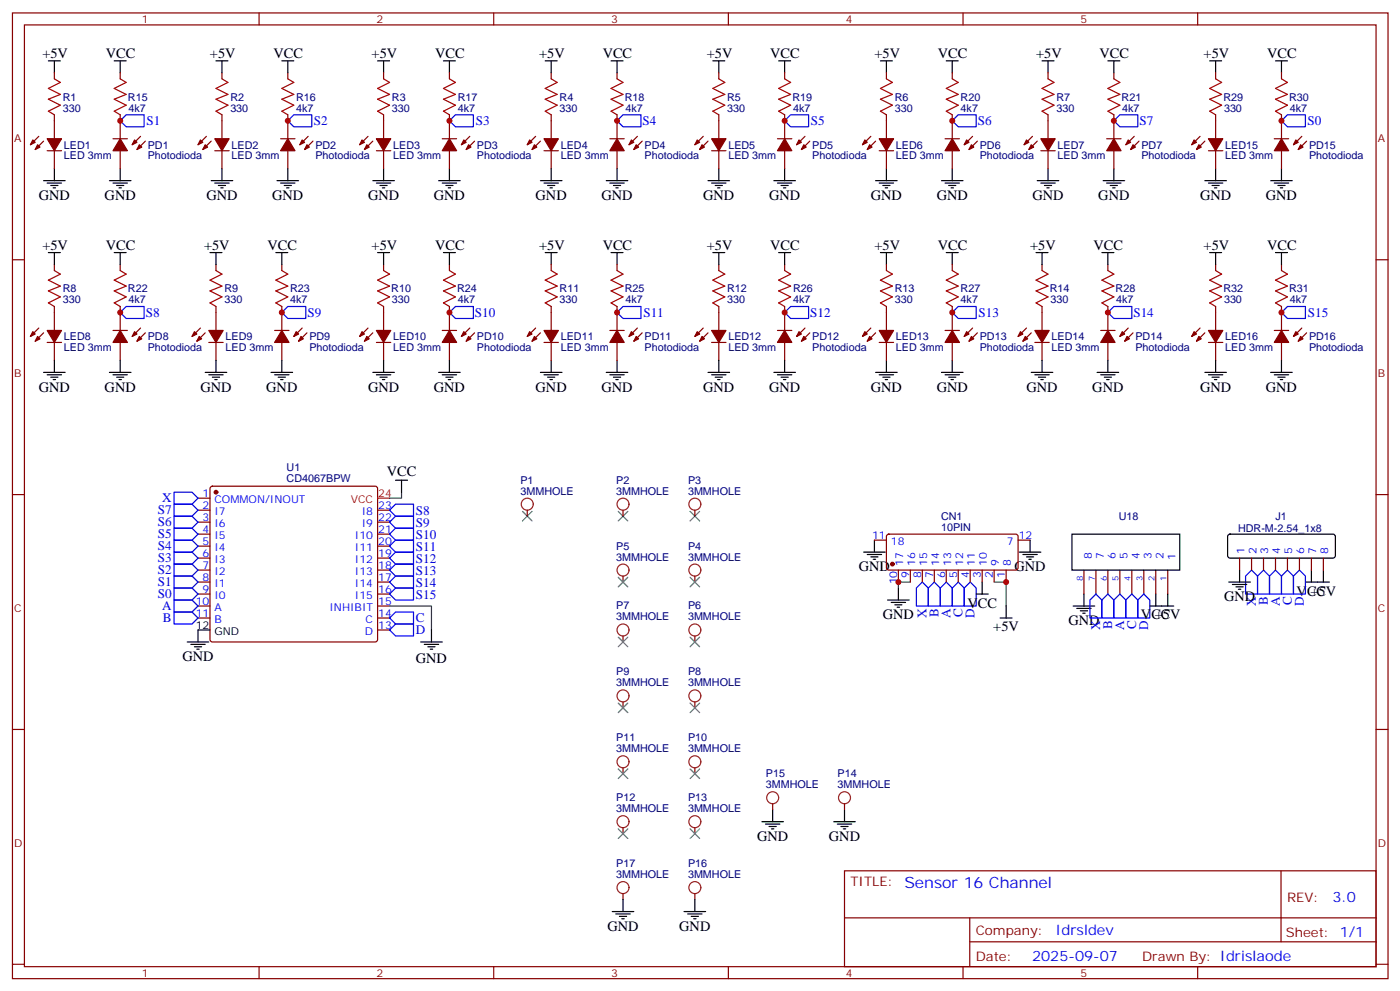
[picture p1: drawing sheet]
<svg xmlns="http://www.w3.org/2000/svg" width="413mm" height="292mm" viewBox="0 0 413 292" stroke-linecap="round" stroke-linejoin="round" font-family="sans-serif">
<g fill="none" stroke="#000" stroke-width=".35">
<path d="M14.3 17.9h3.5M16 17.9v3.5M33.7 17.9h3.5M35.4 17.9v3.5M63.6 17.9h3.6M65.4 17.9v3.5M83 17.9h3.6M84.8 17.9v3.5M111.3 17.9h3.5M113 17.9v3.5M130.7 17.9h3.5M132.4 17.9v3.5"/>
<path d="M160.7 17.9h3.5M162.4 17.9v3.5M180.1 17.9h3.5M181.8 17.9v3.5M210 17.9h3.6M211.8 17.9v3.5M229.4 17.9h3.6M231.2 17.9v3.5M259.4 17.9h3.6M261.2 17.9v3.5M278.8 17.9h3.6M280.6 17.9v3.5"/>
<path d="M307.1 17.9h3.5M308.8 17.9v3.5M326.5 17.9h3.5M328.2 17.9v3.5M356.4 17.9h3.6M358.2 17.9v3.5M375.8 17.9h3.6M377.6 17.9v3.5M12.8 53.2h6.4M13.9 53.9h4.2M15 54.6h2.1M15.7 55.3h.7"/>
<path d="M16 49.7v3.5M32.2 53.2h6.4M33.3 53.9h4.2M34.4 54.6h2.1M35.1 55.3h.7M35.4 49.7v3.5M62.2 53.2h6.4M63.3 53.9h4.2M64.3 54.6h2.2M65.1 55.3h.7M65.4 49.7v3.5M81.6 53.2h6.4"/>
<path d="M82.7 53.9h4.2M83.7 54.6h2.2M84.5 55.3h.7M84.8 49.7v3.5M109.9 53.2h6.3M110.9 53.9h4.2M112 54.6h2.1M112.7 55.3h.7M113 49.7v3.5M129.3 53.2h6.3M130.3 53.9h4.2M131.4 54.6h2.1"/>
<path d="M132.1 55.3h.7M132.4 49.7v3.5M159.2 53.2h6.4M160.3 53.9h4.2M161.4 54.6h2.1M162.1 55.3h.7M162.4 49.7v3.5M178.6 53.2h6.4M179.7 53.9h4.2M180.8 54.6h2.1M181.5 55.3h.7M181.8 49.7v3.5"/>
<path d="M208.6 53.2h6.4M209.7 53.9h4.2M210.7 54.6h2.2M211.5 55.3h.7M211.8 49.7v3.5M228 53.2h6.4M229.1 53.9h4.2M230.2 54.6h2.1M230.9 55.3h.7M231.2 49.7v3.5M258 53.2h6.4M259.1 53.9h4.2"/>
<path d="M260.1 54.6h2.2M260.8 55.3h.7M261.2 49.7v3.5M277.4 53.2h6.4M278.5 53.9h4.2M279.5 54.6h2.2M280.2 55.3h.8M280.6 49.7v3.5M305.6 53.2h6.4M306.7 53.9h4.2M307.8 54.6h2.1M308.5 55.3h.7"/>
<path d="M308.8 49.7v3.5M325 53.2h6.4M326.1 53.9h4.2M327.2 54.6h2.1M327.9 55.3h.7M328.2 49.7v3.5M355 53.2h6.4M356.1 53.9h4.2M357.2 54.6h2.1M357.9 55.3h.7M358.2 49.7v3.5M374.4 53.2h6.4"/>
<path d="M375.5 53.9h4.2M376.6 54.6h2.1M377.3 55.3h.7M377.6 49.7v3.5M14.3 74.4h3.5M16 74.4v3.5M33.7 74.4h3.5M35.4 74.4v3.5M61.9 74.4h3.5M63.6 74.4v3.5M81.3 74.4h3.5M83 74.4v3.5"/>
<path d="M111.3 74.4h3.5M113 74.4v3.5M130.7 74.4h3.5M132.4 74.4v3.5M160.7 74.4h3.5M162.4 74.4v3.5M180.1 74.4h3.5M181.8 74.4v3.5M210 74.4h3.6M211.8 74.4v3.5M229.4 74.4h3.6M231.2 74.4v3.5"/>
<path d="M259.4 74.4h3.6M261.2 74.4v3.5M278.8 74.4h3.6M280.6 74.4v3.5M305.3 74.4h3.5M307.1 74.4v3.5M324.7 74.4h3.5M326.5 74.4v3.5M356.4 74.4h3.6M358.2 74.4v3.5M375.8 74.4h3.6M377.6 74.4v3.5"/>
<path d="M12.8 109.6h6.4M13.9 110.3h4.2M15 111.1h2.1M15.7 111.8h.7M16 106.1v3.5M32.2 109.6h6.4M33.3 110.3h4.2M34.4 111.1h2.1M35.1 111.8h.7M35.4 106.1v3.5M60.5 109.6h6.3M61.5 110.3h4.3"/>
<path d="M62.6 111.1h2.1M63.3 111.8h.7M63.6 106.1v3.5M79.9 109.6h6.3M80.9 110.3h4.3M82 111.1h2.1M82.7 111.8h.7M83 106.1v3.5M109.9 109.6h6.3M110.9 110.3h4.2M112 111.1h2.1M112.7 111.8h.7"/>
<path d="M113 106.1v3.5M129.3 109.6h6.3M130.3 110.3h4.2M131.4 111.1h2.1M132.1 111.8h.7M132.4 106.1v3.5M159.2 109.6h6.4M160.3 110.3h4.2M161.4 111.1h2.1M162.1 111.8h.7M162.4 106.1v3.5M178.6 109.6h6.4"/>
<path d="M179.7 110.3h4.2M180.8 111.1h2.1M181.5 111.8h.7M181.8 106.1v3.5M208.6 109.6h6.4M209.7 110.3h4.2M210.7 111.1h2.2M211.5 111.8h.7M211.8 106.1v3.5M228 109.6h6.4M229.1 110.3h4.2M230.2 111.1h2.1"/>
<path d="M230.9 111.8h.7M231.2 106.1v3.5M258 109.6h6.4M259.1 110.3h4.2M260.1 111.1h2.2M260.8 111.8h.7M261.2 106.1v3.5M277.4 109.6h6.4M278.5 110.3h4.2M279.5 111.1h2.2M280.2 111.8h.8M280.6 106.1v3.5"/>
<path d="M303.9 109.6h6.3M304.9 110.3h4.3M306 111.1h2.1M306.7 111.8h.7M307.1 106.1v3.5M323.3 109.6h6.3M324.3 110.3h4.3M325.4 111.1h2.1M326.1 111.8h.7M326.5 106.1v3.5M355 109.6h6.4M356.1 110.3h4.2"/>
<path d="M357.2 111.1h2.1M357.9 111.8h.7M358.2 106.1v3.5M374.4 109.6h6.4M375.5 110.3h4.2M376.6 111.1h2.1M377.3 111.8h.7M377.6 106.1v3.5M116.6 141.4h3.5M118.3 141.4v3.5M257.7 159v3.6M303.5 159v3.6"/>
<path d="M315.9 157.3h31.7v10.6h-31.7zM362 157.5l.4-.2h30.4l.5 .2 .2 .5v5.6l-.2 .5-.5 .2h-30.4l-.5-.2-.2-.5v-5.6zM254.5 162.6h6.3M255.6 163.3h4.2M256.6 164h2.1M257.3 164.7h.7M261.5 176.7h6.4M262.6 177.4h4.2M263.7 178.1h2.1M264.4 178.8h.7M264.7 173.1v3.6M287.7 174.9h3.5"/>
<path d="M289.4 171.4v3.5M296.5 178.4v3.6M300.4 162.6h6.3M301.4 163.3h4.2M302.5 164h2.1M303.2 164.7h.7M316.2 178.4h6.4M317.3 179.1h4.2M318.3 179.8h2.2M319.4 174.9v3.5M338.8 178.4h7.1M340.6 174.9v3.5"/>
<path d="M344.1 174.9v3.5M362.1 171.4h6.3M363.1 172.1h4.3M364.2 172.8h2.1M364.9 173.5h.7M365.3 167.9v3.5M384.7 171.4h7M386.4 167.9v3.5M390 167.9v3.5M55.2 189h6.3M56.2 189.7h4.3M57.3 190.4h2.1"/>
<path d="M58 191.1h.7M61.9 185.5h-3.6v3.5M124 189h6.3M125 189.7h4.3M126.1 190.4h2.1M126.8 191.1h.7M127.1 185.5v3.5M294.7 182h3.5M319.1 180.6h.7M227.7 238.4v3.5M248.8 238.4v3.5M224.5 241.9h6.4"/>
<path d="M225.6 242.6h4.2M226.6 243.3h2.1M227.3 244.1h.7M245.7 241.9h6.3M246.7 242.6h4.3M247.8 243.3h2.1M248.5 244.1h.7M180.4 268.4h6.4M181.5 269.1h4.2M182.5 269.8h2.1M183.2 270.5h.7M183.6 264.9v3.5"/>
<path d="M201.6 268.4h6.3M202.6 269.1h4.3M203.7 269.8h2.1M204.4 270.5h.7M204.8 264.9v3.5"/>
</g>
<g fill="none" stroke="#00f" stroke-width=".35">
<path d="M37.2 33.8h5.3v3.5h-5.3l-1.8-1.7zM86.6 33.8h5.3v3.5h-5.3l-1.8-1.7zM134.2 33.8h5.3v3.5h-5.3l-1.8-1.7zM183.6 33.8h5.3v3.5h-5.3l-1.8-1.7zM231.2 35.6l1.8-1.8h5.3v3.5h-5.3zM282.4 33.8h5.3v3.5h-5.3l-1.8-1.7zM330 33.8h5.3v3.5h-5.3l-1.8-1.7zM377.6 35.6l1.8-1.8h5.3v3.5h-5.3zM35.4 92l1.8-1.8h5.3v3.6h-5.3zM83 92l1.8-1.8h5.3v3.6h-5.3zM132.4 92l1.8-1.8h5.3v3.6h-5.3zM181.8 92l1.8-1.8h5.3v3.6h-5.3z"/>
<path d="M231.2 92l1.8-1.8h5.3v3.6h-5.3zM282.4 90.2h5.3v3.6h-5.3l-1.8-1.8zM326.5 92l1.7-1.8h5.3v3.6h-5.3zM377.6 92l1.8-1.8h5.3v3.6h-5.3zM51.3 144.9h5.3l1.7 1.8-1.7 1.7h-5.3zM51.3 155.5h5.3l1.7 1.8-1.7 1.7h-5.3zM51.3 152h5.3l1.7 1.7-1.7 1.8h-5.3zM51.3 148.4h5.3l1.7 1.8-1.7 1.8h-5.3zM51.3 159h5.3l1.7 1.8-1.7 1.8h-5.3zM114.8 150.2l1.8-1.8h5.2v3.6h-5.2zM114.8 153.7l1.8-1.7h5.2v3.5h-5.2zM114.8 157.3l1.8-1.8h5.2v3.5h-5.2z"/>
<path d="M51.3 173.1h5.3l1.7 1.8-1.7 1.8h-5.3zM51.3 176.7h5.3l1.7 1.7-1.7 1.8h-5.3zM51.3 162.6h5.3l1.7 1.7-1.7 1.8h-5.3zM51.3 166.1h5.3l1.7 1.8-1.7 1.7h-5.3zM51.3 169.6h5.3l1.7 1.8-1.7 1.7h-5.3zM114.8 174.9l1.8-1.8h5.2v3.6h-5.2zM114.8 160.8l1.8-1.8h5.2v3.6h-5.2zM114.8 171.4l1.8-1.8h5.2v3.5h-5.2zM114.8 167.9l1.8-1.8h5.2v3.5h-5.2zM114.8 164.3l1.8-1.7h5.2v3.5h-5.2zM271.8 171.4l1.7 1.7v5.3h-3.5v-5.3zM275.3 171.4l1.8 1.7v5.3h-3.6v-5.3z"/>
<path d="M278.8 171.4l1.8 1.7v5.3h-3.5v-5.3zM282.4 171.4l1.7 1.7v5.3h-3.5v-5.3zM285.9 171.4l1.8 1.7v5.3h-3.6v-5.3zM321.2 176.7l1.7-1.8 1.8 1.8v5.3h-3.5zM326.5 174.9l1.7 1.8v5.3h-3.5v-5.3zM330 174.9l1.8 1.8v5.3h-3.6v-5.3zM333.5 174.9l1.8 1.8v5.3h-3.5v-5.3zM337 174.9l1.8 1.8v5.3h-3.5v-5.3zM368.8 167.9l1.8 1.7v5.3h-3.6v-5.3zM372.3 167.9l1.8 1.7v5.3h-3.5v-5.3zM375.8 167.9l1.8 1.7v5.3h-3.5v-5.3zM379.4 167.9l1.7 1.7v5.3h-3.5v-5.3z"/>
<path d="M382.9 167.9l1.8 1.7v5.3h-3.6v-5.3zM51.3 180.2h5.3l1.7 1.8-1.7 1.7h-5.3zM114.8 185.5l1.8-1.8h5.2v3.6h-5.2zM116.6 180.2h5.2v3.5h-5.2l-1.8-1.7z"/>
</g>
<g fill="none" stroke="#870000" stroke-width=".35">
<path d="M3.7 3.8h405.3v284.3h-405.3zM7.2 7.3h398.3v277.3h-398.3zM76.3 3.8v3.5M145.5 3.8v3.5M214.6 3.8v3.5M283.8 3.8v3.5M352.9 3.8v3.5M16 21.4v1.8M16 33.8v7.1M35.4 21.4v1.8M35.4 33.8v7.1M65.4 21.4v1.8"/>
<path d="M65.4 33.8v7.1M84.8 21.4v1.8M84.8 33.8v7.1M113 21.4v1.8M113 33.8v7.1M132.4 21.4v1.8M132.4 33.8v7.1M162.4 21.4v1.8M162.4 33.8v7.1M181.8 21.4v1.8M181.8 33.8v7.1M211.8 21.4v1.8"/>
<path d="M211.8 33.8v7.1M231.2 21.4v1.8M231.2 33.8v7.1M261.2 21.4v1.8M261.2 33.8v7.1M280.6 21.4v1.8M280.6 33.8v7.1M308.8 21.4v1.8M308.8 33.8v7.1M328.2 21.4v1.8M328.2 33.8v7.1M358.2 21.4v1.8"/>
<path d="M358.2 33.8v7.1M377.6 21.4v1.8M377.6 33.8v7.1M11.4 40.1l-2.4 2.5M12.8 41.6l-2.4 2.4M13.9 44.4h4.2M16 44.4v5.3M33.3 40.9h4.2M35.4 44.4v5.3M41.4 40.1l-2.5 2.5M42.8 41.6l-2.4 2.4M60.8 40.1l-2.5 2.5"/>
<path d="M62.2 41.6l-2.4 2.4M63.3 44.4h4.2M65.4 44.4v5.3M82.7 40.9h4.2M84.8 44.4v5.3M90.8 40.1l-2.5 2.5M92.2 41.6l-2.5 2.4M108.4 40.1l-2.4 2.5M109.9 41.6l-2.5 2.4M110.9 44.4h4.2M113 44.4v5.3M130.3 40.9h4.2"/>
<path d="M132.4 44.4v5.3M138.4 40.1l-2.4 2.5M139.8 41.6l-2.4 2.4M157.8 40.1l-2.4 2.5M159.2 41.6l-2.4 2.4M160.3 44.4h4.2M162.4 44.4v5.3M179.7 40.9h4.2M181.8 44.4v5.3M187.8 40.1l-2.5 2.5M189.2 41.6l-2.4 2.4M207.2 40.1l-2.4 2.5"/>
<path d="M208.6 41.6l-2.4 2.4M209.7 44.4h4.2M211.8 44.4v5.3M229.1 40.9h4.2M231.2 44.4v5.3M237.2 40.1l-2.5 2.5M238.6 41.6l-2.5 2.4M256.6 40.1l-2.5 2.5M258 41.6l-2.4 2.4M259.1 44.4h4.2M261.2 44.4v5.3M278.5 40.9h4.2"/>
<path d="M280.6 44.4v5.3M286.6 40.1l-2.5 2.5M288 41.6l-2.5 2.4M304.2 40.1l-2.4 2.5M305.6 41.6l-2.4 2.4M306.7 44.4h4.2M308.8 44.4v5.3M326.1 40.9h4.2M328.2 44.4v5.3M334.2 40.1l-2.4 2.5M335.6 41.6l-2.4 2.4M353.6 40.1l-2.4 2.5"/>
<path d="M355 41.6l-2.4 2.4M356.1 44.4h4.2M358.2 44.4v5.3M375.5 40.9h4.2M377.6 44.4v5.3M383.6 40.1l-2.5 2.5M385 41.6l-2.4 2.4M3.7 76.5h3.5M16 77.9v1.8M35.4 77.9v1.8M63.6 77.9v1.8M83 77.9v1.8"/>
<path d="M113 77.9v1.8M132.4 77.9v1.8M162.4 77.9v1.8M181.8 77.9v1.8M211.8 77.9v1.8M231.2 77.9v1.8M261.2 77.9v1.8M280.6 77.9v1.8M307.1 77.9v1.8M326.5 77.9v1.8M358.2 77.9v1.8M377.6 77.9v1.8"/>
<path d="M405.5 76.5h3.5M11.4 96.6l-2.4 2.5M12.8 98l-2.4 2.5M16 90.2v7.1M33.3 97.3h4.2M35.4 90.2v7.1M41.4 96.6l-2.5 2.5M42.8 98l-2.4 2.5M59.1 96.6l-2.5 2.5M60.5 98l-2.5 2.5M63.6 90.2v7.1M80.9 97.3h4.3"/>
<path d="M83 90.2v7.1M89 96.6l-2.4 2.5M90.5 98l-2.5 2.5M108.4 96.6l-2.4 2.5M109.9 98l-2.5 2.5M113 90.2v7.1M130.3 97.3h4.2M132.4 90.2v7.1M138.4 96.6l-2.4 2.5M139.8 98l-2.4 2.5M157.8 96.6l-2.4 2.5M159.2 98l-2.4 2.5"/>
<path d="M162.4 90.2v7.1M179.7 97.3h4.2M181.8 90.2v7.1M187.8 96.6l-2.5 2.5M189.2 98l-2.4 2.5M207.2 96.6l-2.4 2.5M208.6 98l-2.4 2.5M211.8 90.2v7.1M229.1 97.3h4.2M231.2 90.2v7.1M237.2 96.6l-2.5 2.5M238.6 98l-2.5 2.5"/>
<path d="M256.6 96.6l-2.5 2.5M258 98l-2.4 2.5M261.2 90.2v7.1M278.5 97.3h4.2M280.6 90.2v7.1M286.6 96.6l-2.5 2.5M288 98l-2.5 2.5M302.5 96.6l-2.5 2.5M303.9 98l-2.5 2.5M307.1 90.2v7.1M324.3 97.3h4.3M326.5 90.2v7.1"/>
<path d="M332.5 96.6l-2.5 2.5M333.9 98l-2.5 2.5M353.6 96.6l-2.4 2.5M355 98l-2.4 2.5M358.2 90.2v7.1M375.5 97.3h4.2M377.6 90.2v7.1M383.6 96.6l-2.5 2.5M385 98l-2.4 2.5M13.9 100.8h4.2M16 100.8v5.3M35.4 100.8v5.3"/>
<path d="M61.5 100.8h4.3M63.6 100.8v5.3M83 100.8v5.3M110.9 100.8h4.2M113 100.8v5.3M132.4 100.8v5.3M160.3 100.8h4.2M162.4 100.8v5.3M181.8 100.8v5.3M209.7 100.8h4.2M211.8 100.8v5.3M231.2 100.8v5.3"/>
<path d="M259.1 100.8h4.2M261.2 100.8v5.3M280.6 100.8v5.3M304.9 100.8h4.3M307.1 100.8v5.3M326.5 100.8v5.3M356.1 100.8h4.2M358.2 100.8v5.3M377.6 100.8v5.3M3.7 145.6h3.5M58.3 146.7h3.6M58.3 150.2h3.6"/>
<path d="M58.3 153.7h3.6M58.3 157.3h3.6M62.1 143.4l.5-.2h48l.5 .2 .2 .5v44.4l-.3 .5-.4 .2h-48l-.5-.2-.2-.5v-44.4zM111.3 150.2h3.5M111.3 153.7h3.5M111.3 157.3h3.5M155.4 150.2v1.8M183.6 150.2v1.8M204.8 150.2v1.8M257.7 159h3.5M261.4 157.5l.5-.2h37.7l.4 .7-.1 9.4-.6 .5-37.7-.1-.4-.7v-9.1zM300 159h3.5"/>
<path d="M405.5 145.6h3.5M58.3 160.8h3.6M58.3 164.3h3.6M58.3 167.9h3.6M58.3 171.4h3.6M58.3 174.9h3.6M58.3 178.4h3.6M111.3 160.8h3.5M111.3 164.3h3.5M111.3 167.9h3.5M111.3 171.4h3.5M111.3 174.9h3.5"/>
<path d="M111.3 178.4h3.5M183.6 169.6v1.8M204.8 169.6v1.8M264.7 167.9v3.5M268.3 167.9v3.5M271.8 167.9v3.5M275.3 167.9v3.5M278.8 167.9v3.5M282.4 167.9v3.5M285.9 167.9v3.5M289.4 167.9v3.5M292.9 167.9v3.5"/>
<path d="M296.5 167.9v3.5M319.4 167.9v7M322.9 167.9v7M326.5 167.9v7M330 167.9v7M333.5 167.9v7M337 167.9v7M340.6 167.9v7M344.1 167.9v7M365.3 164.3v3.6M368.8 164.3v3.6M372.3 164.3v3.6"/>
<path d="M375.8 164.3v3.6M379.4 164.3v3.6M382.9 164.3v3.6M386.4 164.3v3.6M390 164.3v3.6M58.3 182h3.6M111.3 182h3.5M111.3 185.5h3.5M183.6 187.3v1.7M204.8 187.3v1.7M3.7 214.8h3.5M183.6 206.7v1.7"/>
<path d="M204.8 206.7v1.7M405.5 214.8h3.5M183.6 226.1v1.7M204.8 226.1v1.7M227.7 236.6v1.8M248.8 236.6v1.8M183.6 243.7v1.8M204.8 243.7v1.8M248.8 256.4h156.7v28.2h-156.7zM377.5 256.4v20.9M183.6 263.1v1.8M204.8 263.1v1.8"/>
<path d="M248.9 270.2h156.5M285.8 277.3h119.6M285.8 270.2v14.2M3.7 283.9h3.5M76.3 284.6v3.5M145.5 284.6v3.5M214.6 284.6v3.5M283.8 284.6v3.5M352.9 284.6v3.5M405.5 283.9h3.5"/>
</g>
<g fill="#870000" stroke="#870000" stroke-width=".35">
<path d="M356.1 97.3h4.2l-2.1 3.5z"/>
<path d="M353.3 99.1l.7 .7-1.4 .7z"/>
<path d="M351.9 97.6l.7 .8-1.4 .7z"/>
<path d="M377.6 97.3l2.1 3.5h-4.2z"/>
<path d="M383.3 99.1l.7 .7-1.4 .7z"/>
<path d="M381.8 97.6l.8 .8-1.5 .7z"/>
<path d="M377.6 40.9l2.1 3.5h-4.2z"/>
<path d="M383.3 42.6l.7 .7-1.4 .7z"/>
<path d="M381.8 41.2l.8 .7-1.5 .7z"/>
<path d="M356.1 40.9h4.2l-2.1 3.5z"/>
<path d="M353.3 42.6l.7 .7-1.4 .7z"/>
<path d="M351.9 41.2l.7 .7-1.4 .7z"/>
<path d="M304.9 97.3h4.3l-2.1 3.5z"/>
<path d="M302.1 99.1l.7 .7-1.4 .7z"/>
<path d="M300.7 97.6l.7 .8-1.4 .7z"/>
<path d="M326.5 97.3l2.1 3.5h-4.3z"/>
<path d="M332.1 99.1l.7 .7-1.4 .7z"/>
<path d="M330.7 97.6l.7 .8-1.4 .7z"/>
<path d="M280.6 97.3l2.1 3.5h-4.2z"/>
<path d="M286.2 99.1l.7 .7-1.4 .7z"/>
<path d="M284.8 97.6l.7 .8-1.4 .7z"/>
<path d="M259.1 97.3h4.2l-2.1 3.5z"/>
<path d="M256.3 99.1l.7 .7-1.4 .7z"/>
<path d="M254.8 97.6l.8 .8-1.5 .7z"/>
<path d="M209.7 97.3h4.2l-2.1 3.5z"/>
<path d="M206.9 99.1l.7 .7-1.4 .7z"/>
<path d="M205.5 97.6l.7 .8-1.4 .7z"/>
<path d="M231.2 97.3l2.1 3.5h-4.2z"/>
<path d="M236.9 99.1l.7 .7-1.5 .7z"/>
<path d="M235.4 97.6l.7 .8-1.4 .7z"/>
<path d="M181.8 97.3l2.1 3.5h-4.2z"/>
<path d="M187.5 99.1l.7 .7-1.4 .7z"/>
<path d="M186.1 97.6l.7 .8-1.5 .7z"/>
<path d="M160.3 97.3h4.2l-2.1 3.5z"/>
<path d="M157.5 99.1l.7 .7-1.4 .7z"/>
<path d="M156.1 97.6l.7 .8-1.4 .7z"/>
<path d="M110.9 97.3h4.2l-2.1 3.5z"/>
<path d="M108.1 99.1l.7 .7-1.4 .7z"/>
<path d="M106.7 97.6l.7 .8-1.4 .7z"/>
<path d="M132.4 97.3l2.1 3.5h-4.2z"/>
<path d="M138.1 99.1l.7 .7-1.4 .7z"/>
<path d="M136.7 97.6l.7 .8-1.4 .7z"/>
<path d="M61.5 97.3h4.3l-2.2 3.5z"/>
<path d="M58.7 99.1l.7 .7-1.4 .7z"/>
<path d="M57.3 97.6l.7 .8-1.4 .7z"/>
<path d="M83 97.3l2.2 3.5h-4.3z"/>
<path d="M88.7 99.1l.7 .7-1.4 .7z"/>
<path d="M87.3 97.6l.7 .8-1.4 .7z"/>
<path d="M328.2 40.9l2.1 3.5h-4.2z"/>
<path d="M333.9 42.6l.7 .7-1.4 .7z"/>
<path d="M332.5 41.2l.7 .7-1.4 .7z"/>
<path d="M306.7 40.9h4.2l-2.1 3.5z"/>
<path d="M303.9 42.6l.7 .7-1.4 .7z"/>
<path d="M302.5 41.2l.7 .7-1.4 .7z"/>
<path d="M13.9 97.3h4.2l-2.1 3.5z"/>
<path d="M11.1 99.1l.7 .7-1.4 .7z"/>
<path d="M9.7 97.6l.7 .8-1.4 .7z"/>
<path d="M35.4 97.3l2.1 3.5h-4.2z"/>
<path d="M41.1 99.1l.7 .7-1.4 .7z"/>
<path d="M39.7 97.6l.7 .8-1.5 .7z"/>
<path d="M280.6 40.9l2.1 3.5h-4.2z"/>
<path d="M286.2 42.6l.7 .7-1.4 .7z"/>
<path d="M284.8 41.2l.7 .7-1.4 .7z"/>
<path d="M259.1 40.9h4.2l-2.1 3.5z"/>
<path d="M256.3 42.6l.7 .7-1.4 .7z"/>
<path d="M254.8 41.2l.8 .7-1.5 .7z"/>
<path d="M231.2 40.9l2.1 3.5h-4.2z"/>
<path d="M236.9 42.6l.7 .7-1.5 .7z"/>
<path d="M235.4 41.2l.7 .7-1.4 .7z"/>
<path d="M209.7 40.9h4.2l-2.1 3.5z"/>
<path d="M206.9 42.6l.7 .7-1.4 .7z"/>
<path d="M205.5 41.2l.7 .7-1.4 .7z"/>
<path d="M160.3 40.9h4.2l-2.1 3.5z"/>
<path d="M157.5 42.6l.7 .7-1.4 .7z"/>
<path d="M156.1 41.2l.7 .7-1.4 .7z"/>
<path d="M181.8 40.9l2.1 3.5h-4.2z"/>
<path d="M187.5 42.6l.7 .7-1.4 .7z"/>
<path d="M186.1 41.2l.7 .7-1.5 .7z"/>
<path d="M132.4 40.9l2.1 3.5h-4.2z"/>
<path d="M138.1 42.6l.7 .7-1.4 .7z"/>
<path d="M136.7 41.2l.7 .7-1.4 .7z"/>
<path d="M110.9 40.9h4.2l-2.1 3.5z"/>
<path d="M108.1 42.6l.7 .7-1.4 .7z"/>
<path d="M106.7 41.2l.7 .7-1.4 .7z"/>
<path d="M63.3 40.9h4.2l-2.1 3.5z"/>
<path d="M60.5 42.6l.7 .7-1.4 .7z"/>
<path d="M59.1 41.2l.7 .7-1.5 .7z"/>
<path d="M84.8 40.9l2.1 3.5h-4.2z"/>
<path d="M90.5 42.6l.7 .7-1.5 .7z"/>
<path d="M89 41.2l.7 .7-1.4 .7z"/>
<path d="M35.4 40.9l2.1 3.5h-4.2z"/>
<path d="M41.1 42.6l.7 .7-1.4 .7z"/>
<path d="M39.7 41.2l.7 .7-1.5 .7z"/>
<path d="M13.9 40.9h4.2l-2.1 3.5z"/>
<path d="M11.1 42.6l.7 .7-1.4 .7z"/>
<path d="M9.7 41.2l.7 .7-1.4 .7z"/>
<circle cx="63.6" cy="144.9" r=".53"/>
<circle cx="263" cy="166.1" r=".53"/>
</g>
<g fill="none" stroke="#a10000" stroke-width=".35">
<path d="M16 23.2l1.8 1.1-3.5 1.7 3.5 1.8-3.5 1.4 3.5 1.8-3.5 1.7 1.7 1.1M35.4 23.2l1.8 1.1-3.5 1.7 3.5 1.8-3.5 1.4 3.5 1.8-3.5 1.7 1.7 1.1M65.4 23.2l1.8 1.1-3.6 1.7 3.6 1.8-3.6 1.4 3.6 1.8-3.6 1.7 1.8 1.1M84.8 23.2l1.8 1.1-3.6 1.7 3.6 1.8-3.6 1.4 3.6 1.8-3.6 1.7 1.8 1.1M113 23.2l1.8 1.1-3.5 1.7 3.5 1.8-3.5 1.4 3.5 1.8-3.5 1.7 1.7 1.1M132.4 23.2l1.8 1.1-3.5 1.7 3.5 1.8-3.5 1.4 3.5 1.8-3.5 1.7 1.7 1.1M162.4 23.2l1.8 1.1-3.5 1.7 3.5 1.8-3.5 1.4 3.5 1.8-3.5 1.7 1.7 1.1M181.8 23.2l1.8 1.1-3.5 1.7 3.5 1.8-3.5 1.4 3.5 1.8-3.5 1.7 1.7 1.1M211.8 23.2l1.8 1.1-3.6 1.7 3.6 1.8-3.6 1.4 3.6 1.8-3.6 1.7 1.8 1.1M231.2 23.2l1.8 1.1-3.6 1.7 3.6 1.8-3.6 1.4 3.6 1.8-3.6 1.7 1.8 1.1M261.2 23.2l1.8 1.1-3.6 1.7 3.6 1.8-3.6 1.4 3.6 1.8-3.6 1.7 1.8 1.1M280.6 23.2l1.8 1.1-3.6 1.7 3.6 1.8-3.6 1.4 3.6 1.8-3.6 1.7 1.8 1.1"/>
<path d="M308.8 23.2l1.8 1.1-3.5 1.7 3.5 1.8-3.5 1.4 3.5 1.8-3.5 1.7 1.7 1.1M328.2 23.2l1.8 1.1-3.5 1.7 3.5 1.8-3.5 1.4 3.5 1.8-3.5 1.7 1.7 1.1M358.2 23.2l1.8 1.1-3.6 1.7 3.6 1.8-3.6 1.4 3.6 1.8-3.6 1.7 1.8 1.1M377.6 23.2l1.8 1.1-3.6 1.7 3.6 1.8-3.6 1.4 3.6 1.8-3.6 1.7 1.8 1.1M16 79.7l1.8 1-3.5 1.8 3.5 1.7-3.5 1.5 3.5 1.7-3.5 1.8 1.7 1M35.4 79.7l1.8 1-3.5 1.8 3.5 1.7-3.5 1.5 3.5 1.7-3.5 1.8 1.7 1M63.6 79.7l1.8 1-3.5 1.8 3.5 1.7-3.5 1.5 3.5 1.7-3.5 1.8 1.7 1M83 79.7l1.8 1-3.5 1.8 3.5 1.7-3.5 1.5 3.5 1.7-3.5 1.8 1.7 1M113 79.7l1.8 1-3.5 1.8 3.5 1.7-3.5 1.5 3.5 1.7-3.5 1.8 1.7 1M132.4 79.7l1.8 1-3.5 1.8 3.5 1.7-3.5 1.5 3.5 1.7-3.5 1.8 1.7 1M162.4 79.7l1.8 1-3.5 1.8 3.5 1.7-3.5 1.5 3.5 1.7-3.5 1.8 1.7 1M181.8 79.7l1.8 1-3.5 1.8 3.5 1.7-3.5 1.5 3.5 1.7-3.5 1.8 1.7 1"/>
<path d="M211.8 79.7l1.8 1-3.6 1.8 3.6 1.7-3.6 1.5 3.6 1.7-3.6 1.8 1.8 1M231.2 79.7l1.8 1-3.6 1.8 3.6 1.7-3.6 1.5 3.6 1.7-3.6 1.8 1.8 1M261.2 79.7l1.8 1-3.6 1.8 3.6 1.7-3.6 1.5 3.6 1.7-3.6 1.8 1.8 1M280.6 79.7l1.8 1-3.6 1.8 3.6 1.7-3.6 1.5 3.6 1.7-3.6 1.8 1.8 1M307.1 79.7l1.7 1-3.5 1.8 3.5 1.7-3.5 1.5 3.5 1.7-3.5 1.8 1.8 1M326.5 79.7l1.7 1-3.5 1.8 3.5 1.7-3.5 1.5 3.5 1.7-3.5 1.8 1.8 1M358.2 79.7l1.8 1-3.6 1.8 3.6 1.7-3.6 1.5 3.6 1.7-3.6 1.8 1.8 1M377.6 79.7l1.8 1-3.6 1.8 3.6 1.7-3.6 1.5 3.6 1.7-3.6 1.8 1.8 1"/>
</g>
<path d="M111.3 146.7h3.5" fill="none" stroke="#f00" stroke-width=".35"/>
<g fill="none" stroke="#8c2424" stroke-width=".35">
<circle cx="155.4" cy="148.4" r="1.76"/>
<circle cx="183.6" cy="148.4" r="1.76"/>
<circle cx="204.8" cy="148.4" r="1.76"/>
<circle cx="183.6" cy="167.9" r="1.76"/>
<circle cx="204.8" cy="167.9" r="1.76"/>
<circle cx="183.6" cy="185.5" r="1.76"/>
<circle cx="204.8" cy="185.5" r="1.76"/>
<circle cx="183.6" cy="204.9" r="1.76"/>
<circle cx="204.8" cy="204.9" r="1.76"/>
<circle cx="183.6" cy="224.3" r="1.76"/>
<circle cx="204.8" cy="224.3" r="1.76"/>
<circle cx="227.7" cy="234.9" r="1.76"/>
<circle cx="248.8" cy="234.9" r="1.76"/>
<circle cx="183.6" cy="241.9" r="1.76"/>
<circle cx="204.8" cy="241.9" r="1.76"/>
<circle cx="183.6" cy="261.3" r="1.76"/>
<circle cx="204.8" cy="261.3" r="1.76"/>
</g>
<path d="M118.3 144.9v1.8h-3.5M114.8 178.4h12.3v7.1M268.3 171.4h-3.6v1.7M292.9 171.4h3.6v7" fill="none" stroke="#008700" stroke-width=".35"/>
<g fill="none" stroke="#3c3" stroke-width=".35">
<path d="M154 150.6l2.8 2.8M156.8 150.6l-2.8 2.8M182.2 150.6l2.8 2.8M185 150.6l-2.8 2.8M203.3 150.6l2.9 2.8M206.2 150.6l-2.9 2.8M182.2 170l2.8 2.8M185 170l-2.8 2.8M203.3 170l2.9 2.8M206.2 170l-2.9 2.8M182.2 187.6l2.8 2.8M185 187.6l-2.8 2.8"/>
<path d="M203.3 187.6l2.9 2.8M206.2 187.6l-2.9 2.8M182.2 207l2.8 2.8M185 207l-2.8 2.8M203.3 207l2.9 2.8M206.2 207l-2.9 2.8M182.2 226.4l2.8 2.8M185 226.4l-2.8 2.8M203.3 226.4l2.9 2.8M206.2 226.4l-2.9 2.8M182.2 244.1l2.8 2.8M185 244.1l-2.8 2.8"/>
<path d="M203.3 244.1l2.9 2.8M206.2 244.1l-2.9 2.8"/>
</g>
<g fill="#c00">
<circle cx="377.6" cy="92" r=".88"/>
<circle cx="377.6" cy="35.6" r=".88"/>
<circle cx="35.4" cy="92" r=".88"/>
<circle cx="83" cy="92" r=".88"/>
<circle cx="132.4" cy="92" r=".88"/>
<circle cx="231.2" cy="92" r=".88"/>
<circle cx="280.6" cy="92" r=".88"/>
<circle cx="326.5" cy="92" r=".88"/>
<circle cx="328.2" cy="35.6" r=".88"/>
<circle cx="280.6" cy="35.6" r=".88"/>
<circle cx="231.2" cy="35.6" r=".88"/>
<circle cx="181.8" cy="35.6" r=".88"/>
<circle cx="132.4" cy="35.6" r=".88"/>
<circle cx="84.8" cy="35.6" r=".88"/>
<circle cx="35.4" cy="35.6" r=".88"/>
<circle cx="181.8" cy="92" r=".88"/>
<circle cx="264.7" cy="171.4" r=".88"/>
<circle cx="296.5" cy="171.4" r=".88"/>
</g>
<text font-size="4.6" fill="#00f" x="266.5" y="261.3">Sensor 16 Channel</text>
<g font-size="4.2">
<text x="12.5" y="17.2">+5V</text>
<text x="31.2" y="17.2">VCC</text>
<text x="61.9" y="17.2">+5V</text>
<text x="80.6" y="17.2">VCC</text>
<text x="109.5" y="17.2">+5V</text>
<text x="128.2" y="17.2">VCC</text>
<text x="158.9" y="17.2">+5V</text>
<text x="177.6" y="17.2">VCC</text>
<text x="208.3" y="17.2">+5V</text>
<text x="227" y="17.2">VCC</text>
<text x="257.7" y="17.2">+5V</text>
<text x="276.4" y="17.2">VCC</text>
<text x="305.3" y="17.2">+5V</text>
<text x="324" y="17.2">VCC</text>
<text x="354.7" y="17.2">+5V</text>
<text x="373.4" y="17.2">VCC</text>
<text x="11.4" y="58.8">GND</text>
<text x="30.8" y="58.8">GND</text>
<text x="60.8" y="58.8">GND</text>
<text x="80.2" y="58.8">GND</text>
<text x="108.4" y="58.8">GND</text>
<text x="127.8" y="58.8">GND</text>
<text x="157.8" y="58.8">GND</text>
<text x="177.2" y="58.8">GND</text>
<text x="207.2" y="58.8">GND</text>
<text x="226.6" y="58.8">GND</text>
<text x="256.6" y="58.8">GND</text>
<text x="276" y="58.8">GND</text>
<text x="304.2" y="58.8">GND</text>
<text x="323.6" y="58.8">GND</text>
<text x="353.6" y="58.8">GND</text>
<text x="373" y="58.8">GND</text>
<text x="12.5" y="73.7">+5V</text>
<text x="31.2" y="73.7">VCC</text>
<text x="60.1" y="73.7">+5V</text>
<text x="78.8" y="73.7">VCC</text>
<text x="109.5" y="73.7">+5V</text>
<text x="128.2" y="73.7">VCC</text>
<text x="158.9" y="73.7">+5V</text>
<text x="177.6" y="73.7">VCC</text>
<text x="208.3" y="73.7">+5V</text>
<text x="227" y="73.7">VCC</text>
<text x="257.7" y="73.7">+5V</text>
<text x="276.4" y="73.7">VCC</text>
<text x="303.5" y="73.7">+5V</text>
<text x="322.2" y="73.7">VCC</text>
<text x="354.7" y="73.7">+5V</text>
<text x="373.4" y="73.7">VCC</text>
<text x="11.4" y="115.3">GND</text>
<text x="30.8" y="115.3">GND</text>
<text x="59.1" y="115.3">GND</text>
<text x="78.5" y="115.3">GND</text>
<text x="108.4" y="115.3">GND</text>
<text x="127.8" y="115.3">GND</text>
<text x="157.8" y="115.3">GND</text>
<text x="177.2" y="115.3">GND</text>
<text x="207.2" y="115.3">GND</text>
<text x="226.6" y="115.3">GND</text>
<text x="256.6" y="115.3">GND</text>
<text x="276" y="115.3">GND</text>
<text x="302.5" y="115.3">GND</text>
<text x="321.9" y="115.3">GND</text>
<text x="353.6" y="115.3">GND</text>
<text x="373" y="115.3">GND</text>
<text x="114" y="140.3">VCC</text>
<text x="253.1" y="168.2">GND</text>
<text x="298.9" y="168.2">GND</text>
<text x="285.1" y="178.9">VCC</text>
<text x="360.7" y="177">GND</text>
<text x="382.1" y="175.3">VCC</text>
<text x="386.2" y="175.3">+5V</text>
<text x="260.1" y="182.3">GND</text>
<text x="292.7" y="185.9">+5V</text>
<text x="314.8" y="184.1">GND</text>
<text x="336.2" y="182.4">VCC</text>
<text x="340.3" y="182.4">+5V</text>
<text x="53.8" y="194.7">GND</text>
<text x="122.6" y="195.1">GND</text>
<text x="223.1" y="247.6">GND</text>
<text x="244.3" y="247.6">GND</text>
<text x="179" y="274">GND</text>
<text x="200.2" y="274">GND</text>
</g>
<g font-size="4.2" fill="#00f">
<text x="392.6" y="265.7">3.0</text>
<text x="311" y="275.2">Idrsldev</text>
<text x="304.1" y="283">2025-09-07</text>
</g>
<g font-size="3.9" fill="#00f">
<text x="43.2" y="36.9">S1</text>
<text x="92.4" y="36.9">S2</text>
<text x="140.2" y="36.9">S3</text>
<text x="189.3" y="36.9">S4</text>
<text x="239" y="36.9">S5</text>
<text x="288.1" y="36.9">S6</text>
<text x="335.8" y="36.9">S7</text>
<text x="385.2" y="36.9">S0</text>
<text x="42.9" y="93.3">S8</text>
<text x="90.6" y="93.3">S9</text>
<text x="140" y="93.3">S10</text>
<text x="189.6" y="93.3">S11</text>
<text x="238.7" y="93.3">S12</text>
<text x="288.4" y="93.3">S13</text>
<text x="334" y="93.3">S14</text>
<text x="385.4" y="93.3">S15</text>
<text x="47.8" y="147.9">X</text>
<text x="46.5" y="155">S6</text>
<text x="46.5" y="151.5">S7</text>
<text x="122.6" y="151.6">S8</text>
<text x="122.6" y="155.1">S9</text>
<text x="46.5" y="158.5">S5</text>
<text x="122.6" y="158.6">S10</text>
<text x="46.5" y="162">S4</text>
<text x="46.5" y="165.6">S3</text>
<text x="122.6" y="162.2">S11</text>
<text x="122.6" y="165.7">S12</text>
<text x="46.5" y="169.1">S2</text>
<text x="46.5" y="172.6">S1</text>
<text x="122.6" y="172.7">S14</text>
<text x="122.6" y="169.2">S13</text>
<text x="46.5" y="176.2">S0</text>
<text x="47.8" y="179.7">A</text>
<text x="122.6" y="176.3">S15</text>
<text x="370" y="178.3" transform="rotate(-90 370 178.3)">X</text>
<text x="373.6" y="178.1" transform="rotate(-90 373.6 178.1)">B</text>
<text x="377.1" y="178.3" transform="rotate(-90 377.1 178.3)">A</text>
<text x="380.6" y="178.1" transform="rotate(-90 380.6 178.1)">C</text>
<text x="384.2" y="178.3" transform="rotate(-90 384.2 178.3)">D</text>
<text x="48" y="183.2">B</text>
<text x="122.6" y="183.3">C</text>
<text x="273" y="181.9" transform="rotate(-90 273 181.9)">X</text>
<text x="276.5" y="181.6" transform="rotate(-90 276.5 181.6)">B</text>
<text x="280.1" y="181.9" transform="rotate(-90 280.1 181.9)">A</text>
<text x="283.6" y="181.6" transform="rotate(-90 283.6 181.6)">C</text>
<text x="287.1" y="181.9" transform="rotate(-90 287.1 181.9)">D</text>
<text x="324.2" y="185.4" transform="rotate(-90 324.2 185.4)">X</text>
<text x="327.7" y="185.2" transform="rotate(-90 327.7 185.2)">B</text>
<text x="331.2" y="185.4" transform="rotate(-90 331.2 185.4)">A</text>
<text x="334.8" y="185.2" transform="rotate(-90 334.8 185.2)">C</text>
<text x="338.3" y="185.4" transform="rotate(-90 338.3 185.4)">D</text>
<text x="122.6" y="186.8">D</text>
</g>
<g font-size="3.9" fill="#800">
<text x="250.6" y="261">TITLE:</text>
<text x="379.2" y="265.7">REV:</text>
<text x="287.5" y="275.2">Company:</text>
<text x="378.9" y="275.8">Sheet: 1/1</text>
<text x="287.5" y="282.9">Date:</text>
<text x="336.6" y="282.9">Drawn By: Idrislaode</text>
</g>
<g font-size="3.2" fill="#800">
<text x="41.8" y="6.8">1</text>
<text x="110.9" y="6.8">2</text>
<text x="180.1" y="6.8">3</text>
<text x="249.2" y="6.8">4</text>
<text x="318.3" y="6.8">5</text>
<text x="4.2" y="41.9">A</text>
<text x="406" y="41.9">A</text>
<text x="4.2" y="111.1">B</text>
<text x="406" y="111.1">B</text>
<text x="4.2" y="180.2">C</text>
<text x="406" y="180.2">C</text>
<text x="4.2" y="249.3">D</text>
<text x="406" y="249.3">D</text>
<text x="41.8" y="287.6">1</text>
<text x="110.9" y="287.6">2</text>
<text x="180.1" y="287.6">3</text>
<text x="249.2" y="287.6">4</text>
<text x="318.3" y="287.6">5</text>
</g>
<g font-size="3.2" fill="#000080">
<text x="18.5" y="29.6">R1</text>
<text x="37.7" y="29.7">R15</text>
<text x="67.9" y="29.6">R2</text>
<text x="87.3" y="29.6">R16</text>
<text x="115.5" y="29.6">R3</text>
<text x="134.9" y="29.6">R17</text>
<text x="164.9" y="29.6">R4</text>
<text x="184.1" y="29.7">R18</text>
<text x="214.3" y="29.6">R5</text>
<text x="233.5" y="29.7">R19</text>
<text x="263.7" y="29.6">R6</text>
<text x="283.1" y="29.6">R20</text>
<text x="311.3" y="29.6">R7</text>
<text x="330.5" y="29.7">R21</text>
<text x="360.5" y="29.6">R29</text>
<text x="379.9" y="29.7">R30</text>
<text x="18.5" y="32.8">330</text>
<text x="37.9" y="32.8">4k7</text>
<text x="67.9" y="32.8">330</text>
<text x="87.3" y="32.8">4k7</text>
<text x="115.5" y="32.8">330</text>
<text x="134.9" y="32.8">4k7</text>
<text x="164.9" y="32.8">330</text>
<text x="184.3" y="32.8">4k7</text>
<text x="214.3" y="32.8">330</text>
<text x="233.7" y="32.8">4k7</text>
<text x="263.7" y="32.8">330</text>
<text x="283.1" y="32.8">4k7</text>
<text x="311.3" y="32.8">330</text>
<text x="330.7" y="32.8">4k7</text>
<text x="360.7" y="32.8">330</text>
<text x="380.1" y="32.8">4k7</text>
<text x="18.8" y="46.9">LED 3mm</text>
<text x="18.8" y="43.8">LED1</text>
<text x="43.5" y="46.9">Photodioda</text>
<text x="43.5" y="43.8">PD1</text>
<text x="68.2" y="46.9">LED 3mm</text>
<text x="68.2" y="43.8">LED2</text>
<text x="92.9" y="46.9">Photodioda</text>
<text x="92.9" y="43.8">PD2</text>
<text x="115.9" y="46.9">LED 3mm</text>
<text x="115.9" y="43.8">LED3</text>
<text x="140.5" y="46.9">Photodioda</text>
<text x="140.5" y="43.8">PD3</text>
<text x="165.2" y="46.9">LED 3mm</text>
<text x="165.2" y="43.8">LED4</text>
<text x="189.9" y="46.9">Photodioda</text>
<text x="189.9" y="43.8">PD4</text>
<text x="214.6" y="46.9">LED 3mm</text>
<text x="214.6" y="43.8">LED5</text>
<text x="239.3" y="46.9">Photodioda</text>
<text x="239.3" y="43.8">PD5</text>
<text x="264" y="46.9">LED 3mm</text>
<text x="264" y="43.8">LED6</text>
<text x="288.7" y="46.9">Photodioda</text>
<text x="288.7" y="43.8">PD6</text>
<text x="311.6" y="46.9">LED 3mm</text>
<text x="311.6" y="43.8">LED7</text>
<text x="336.3" y="46.9">Photodioda</text>
<text x="336.3" y="43.8">PD7</text>
<text x="361" y="46.9">LED 3mm</text>
<text x="361" y="43.8">LED15</text>
<text x="385.7" y="46.9">Photodioda</text>
<text x="385.7" y="43.8">PD15</text>
<text x="18.5" y="89.3">330</text>
<text x="18.5" y="86.1">R8</text>
<text x="37.7" y="86.1">R22</text>
<text x="37.9" y="89.3">4k7</text>
<text x="66.1" y="89.3">330</text>
<text x="66.1" y="86.1">R9</text>
<text x="85.5" y="89.3">4k7</text>
<text x="85.5" y="86.1">R23</text>
<text x="115.3" y="86.1">R10</text>
<text x="115.5" y="89.3">330</text>
<text x="134.7" y="86.1">R24</text>
<text x="134.9" y="89.3">4k7</text>
<text x="164.9" y="89.3">330</text>
<text x="164.9" y="86.1">R11</text>
<text x="184.1" y="86.1">R25</text>
<text x="184.3" y="89.3">4k7</text>
<text x="214.3" y="89.3">330</text>
<text x="214.3" y="86.1">R12</text>
<text x="233.7" y="89.3">4k7</text>
<text x="233.7" y="86.1">R26</text>
<text x="263.7" y="89.3">330</text>
<text x="263.7" y="86.1">R13</text>
<text x="283.1" y="89.3">4k7</text>
<text x="283.1" y="86.1">R27</text>
<text x="309.3" y="86.1">R14</text>
<text x="309.5" y="89.3">330</text>
<text x="328.7" y="86.1">R28</text>
<text x="328.9" y="89.3">4k7</text>
<text x="360.5" y="86.1">R32</text>
<text x="360.7" y="89.3">330</text>
<text x="379.9" y="86.1">R31</text>
<text x="380.1" y="89.3">4k7</text>
<text x="18.8" y="100.2">LED8</text>
<text x="43.5" y="100.2">PD8</text>
<text x="66.5" y="100.2">LED9</text>
<text x="91.2" y="100.2">PD9</text>
<text x="115.9" y="100.2">LED10</text>
<text x="140.5" y="100.2">PD10</text>
<text x="165.2" y="100.2">LED11</text>
<text x="189.9" y="100.2">PD11</text>
<text x="214.6" y="100.2">LED12</text>
<text x="239.3" y="100.2">PD12</text>
<text x="264" y="100.2">LED13</text>
<text x="288.7" y="100.2">PD13</text>
<text x="309.9" y="100.2">LED14</text>
<text x="334.6" y="100.2">PD14</text>
<text x="361" y="100.2">LED16</text>
<text x="385.7" y="100.2">PD16</text>
<text x="18.8" y="103.4">LED 3mm</text>
<text x="43.5" y="103.4">Photodioda</text>
<text x="66.5" y="103.4">LED 3mm</text>
<text x="91.2" y="103.4">Photodioda</text>
<text x="115.9" y="103.4">LED 3mm</text>
<text x="140.5" y="103.4">Photodioda</text>
<text x="165.2" y="103.4">LED 3mm</text>
<text x="189.9" y="103.4">Photodioda</text>
<text x="214.6" y="103.4">LED 3mm</text>
<text x="239.3" y="103.4">Photodioda</text>
<text x="264" y="103.4">LED 3mm</text>
<text x="288.7" y="103.4">Photodioda</text>
<text x="309.9" y="103.4">LED 3mm</text>
<text x="334.6" y="103.4">Photodioda</text>
<text x="361" y="103.4">LED 3mm</text>
<text x="385.7" y="103.4">Photodioda</text>
<text x="84.5" y="142">CD4067BPW</text>
<text x="84.5" y="138.8">U1</text>
<text x="153.3" y="142.4">P1</text>
<text x="181.6" y="142.4">P2</text>
<text x="202.7" y="142.4">P3</text>
<text x="153.3" y="145.6">3MMHOLE</text>
<text x="181.6" y="145.6">3MMHOLE</text>
<text x="202.7" y="145.6">3MMHOLE</text>
<text x="277.3" y="153.1">CN1</text>
<text x="329.6" y="153">U18</text>
<text x="375.9" y="153">J1</text>
<text x="181.6" y="161.8">P5</text>
<text x="202.7" y="161.8">P4</text>
<text x="277.3" y="156.2">10PIN</text>
<text x="364.8" y="156.6">HDR-M-2.54_1x8</text>
<text x="181.6" y="165">3MMHOLE</text>
<text x="202.7" y="165">3MMHOLE</text>
<text x="181.6" y="179.5">P7</text>
<text x="202.7" y="179.5">P6</text>
<text x="181.6" y="182.7">3MMHOLE</text>
<text x="202.7" y="182.7">3MMHOLE</text>
<text x="181.6" y="202.1">3MMHOLE</text>
<text x="181.6" y="198.9">P9</text>
<text x="202.7" y="202.1">3MMHOLE</text>
<text x="202.7" y="198.9">P8</text>
<text x="181.6" y="221.5">3MMHOLE</text>
<text x="181.6" y="218.3">P11</text>
<text x="202.7" y="221.5">3MMHOLE</text>
<text x="202.7" y="218.3">P10</text>
<text x="225.7" y="232.1">3MMHOLE</text>
<text x="225.7" y="228.8">P15</text>
<text x="246.8" y="232.1">3MMHOLE</text>
<text x="246.8" y="228.8">P14</text>
<text x="181.6" y="239.1">3MMHOLE</text>
<text x="181.6" y="235.9">P12</text>
<text x="202.7" y="239.1">3MMHOLE</text>
<text x="202.7" y="235.9">P13</text>
<text x="181.6" y="255.3">P17</text>
<text x="202.7" y="255.3">P16</text>
<text x="181.6" y="258.5">3MMHOLE</text>
<text x="202.7" y="258.5">3MMHOLE</text>
</g>
<g font-size="3.2" fill="#00f">
<text x="59.7" y="146.3">1</text>
<text x="59.7" y="149.9">2</text>
<text x="63.2" y="148.1">COMMON/INOUT</text>
<text x="111.4" y="149.9">23</text>
<text x="59.7" y="153.4">3</text>
<text x="63.2" y="151.6">I7</text>
<text x="63.2" y="155.2">I6</text>
<text x="106.6" y="155.2">I9</text>
<text x="106.6" y="151.6">I8</text>
<text x="111.4" y="153.4">22</text>
<text x="59.7" y="156.9">4</text>
<text x="59.7" y="160.4">5</text>
<text x="63.2" y="158.7">I5</text>
<text x="104.6" y="158.7">I10</text>
<text x="111.4" y="160.4">20</text>
<text x="111.4" y="156.9">21</text>
<text x="257" y="158.7">11</text>
<text x="262.5" y="160.4">18</text>
<text x="296.7" y="160.4">7</text>
<text x="300.2" y="158.7">12</text>
<text x="59.7" y="164">6</text>
<text x="59.7" y="167.5">7</text>
<text x="63.2" y="162.2">I4</text>
<text x="63.2" y="165.7">I3</text>
<text x="104.6" y="165.7">I12</text>
<text x="104.6" y="162.2">I11</text>
<text x="111.4" y="167.5">18</text>
<text x="111.4" y="164">19</text>
<text x="266.1" y="166.5" transform="rotate(-90 266.1 166.5)">17</text>
<text x="269.7" y="166.5" transform="rotate(-90 269.7 166.5)">16</text>
<text x="273.2" y="166.5" transform="rotate(-90 273.2 166.5)">15</text>
<text x="276.7" y="166.5" transform="rotate(-90 276.7 166.5)">14</text>
<text x="280.2" y="166.5" transform="rotate(-90 280.2 166.5)">13</text>
<text x="283.8" y="166.5" transform="rotate(-90 283.8 166.5)">12</text>
<text x="287.3" y="166.5" transform="rotate(-90 287.3 166.5)">11</text>
<text x="290.8" y="166.5" transform="rotate(-90 290.8 166.5)">10</text>
<text x="294.4" y="166.5" transform="rotate(-90 294.4 166.5)">9</text>
<text x="297.9" y="166.5" transform="rotate(-90 297.9 166.5)">8</text>
<text x="321.7" y="164.5" transform="rotate(-90 321.7 164.5)">8</text>
<text x="325.2" y="164.5" transform="rotate(-90 325.2 164.5)">7</text>
<text x="328.8" y="164.5" transform="rotate(-90 328.8 164.5)">6</text>
<text x="332.3" y="164.5" transform="rotate(-90 332.3 164.5)">5</text>
<text x="335.8" y="164.5" transform="rotate(-90 335.8 164.5)">4</text>
<text x="339.3" y="164.5" transform="rotate(-90 339.3 164.5)">3</text>
<text x="342.9" y="164.5" transform="rotate(-90 342.9 164.5)">2</text>
<text x="346.4" y="164.9" transform="rotate(-90 346.4 164.9)">1</text>
<text x="366.7" y="163" transform="rotate(-90 366.7 163)">1</text>
<text x="370.2" y="163" transform="rotate(-90 370.2 163)">2</text>
<text x="373.7" y="163" transform="rotate(-90 373.7 163)">3</text>
<text x="377.3" y="163" transform="rotate(-90 377.3 163)">4</text>
<text x="380.8" y="163" transform="rotate(-90 380.8 163)">5</text>
<text x="384.3" y="163" transform="rotate(-90 384.3 163)">6</text>
<text x="387.8" y="163" transform="rotate(-90 387.8 163)">7</text>
<text x="391.4" y="163" transform="rotate(-90 391.4 163)">8</text>
<text x="59.7" y="171">8</text>
<text x="63.2" y="169.3">I2</text>
<text x="63.2" y="172.8">I1</text>
<text x="104.6" y="172.8">I14</text>
<text x="104.6" y="169.3">I13</text>
<text x="111.4" y="171">17</text>
<text x="264.4" y="172.1" transform="rotate(-90 264.4 172.1)">10</text>
<text x="267.9" y="170" transform="rotate(-90 267.9 170)">9</text>
<text x="271.4" y="170" transform="rotate(-90 271.4 170)">8</text>
<text x="275" y="170" transform="rotate(-90 275 170)">7</text>
<text x="278.5" y="170" transform="rotate(-90 278.5 170)">6</text>
<text x="282" y="170" transform="rotate(-90 282 170)">5</text>
<text x="285.5" y="170" transform="rotate(-90 285.5 170)">4</text>
<text x="289.1" y="170" transform="rotate(-90 289.1 170)">3</text>
<text x="292.6" y="170" transform="rotate(-90 292.6 170)">2</text>
<text x="296.1" y="170" transform="rotate(-90 296.1 170)">1</text>
<text x="57.7" y="178.1">10</text>
<text x="59.7" y="174.6">9</text>
<text x="63.2" y="176.3">I0</text>
<text x="63.2" y="179.8">A</text>
<text x="97.1" y="179.8">INHIBIT</text>
<text x="104.6" y="176.3">I15</text>
<text x="111.4" y="178.1">15</text>
<text x="111.4" y="174.6">16</text>
<text x="57.7" y="181.6">11</text>
<text x="63.2" y="183.4">B</text>
<text x="107.7" y="183.4">C</text>
<text x="111.4" y="185.1">13</text>
<text x="111.4" y="181.6">14</text>
<text x="107.5" y="186.9">D</text>
</g>
<g font-size="3.2" fill="#f00">
<text x="103.4" y="148.1">VCC</text>
<text x="111.4" y="146.3">24</text>
</g>
<g font-size="3.2">
<text x="57.7" y="185.1">12</text>
<text x="63.2" y="186.9">GND</text>
</g>
<g font-size="2.5" fill="#00f">
<text x="319.1" y="171.2" transform="rotate(-90 319.1 171.2)">8</text>
<text x="322.6" y="171.2" transform="rotate(-90 322.6 171.2)">7</text>
<text x="326.1" y="171.2" transform="rotate(-90 326.1 171.2)">6</text>
<text x="329.6" y="171.2" transform="rotate(-90 329.6 171.2)">5</text>
<text x="333.2" y="171.2" transform="rotate(-90 333.2 171.2)">4</text>
<text x="336.7" y="171.2" transform="rotate(-90 336.7 171.2)">3</text>
<text x="340.2" y="171.2" transform="rotate(-90 340.2 171.2)">2</text>
<text x="343.7" y="171.2" transform="rotate(-90 343.7 171.2)">1</text>
</g>
</svg>
